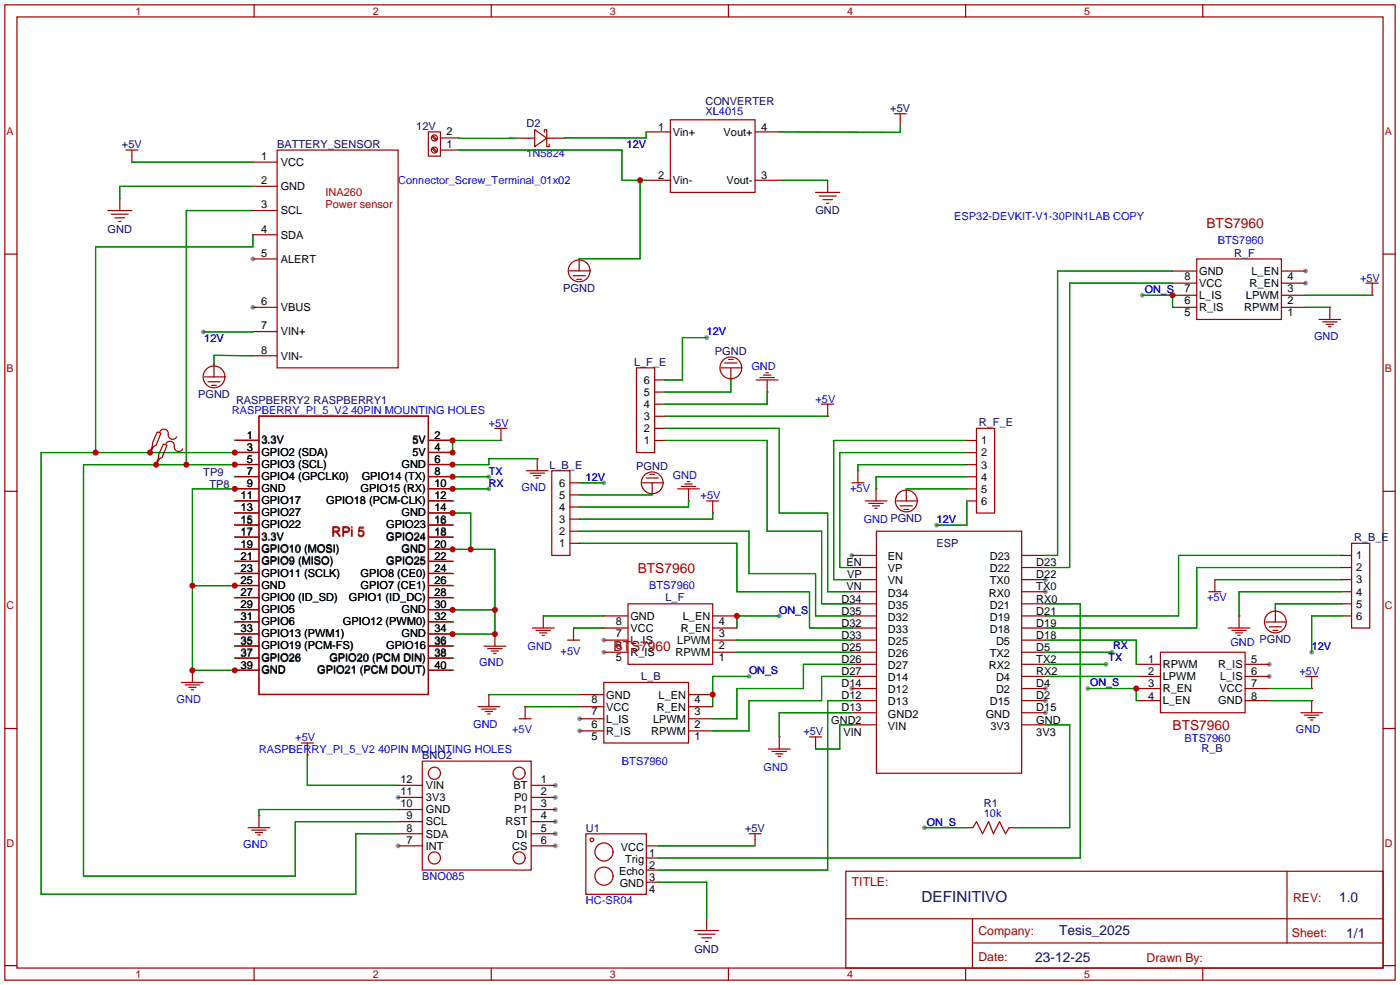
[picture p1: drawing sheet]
<svg xmlns="http://www.w3.org/2000/svg" width="294mm" height="207mm" viewBox="0 0 294 207" stroke-linecap="round" stroke-linejoin="round" font-family="sans-serif">
<g fill="#999">
<circle cx="266.4" cy="139.4" r=".51"/>
<circle cx="266.4" cy="142" r=".51"/>
<circle cx="219.5" cy="149.6" r=".51"/>
<circle cx="219.5" cy="147.1" r=".51"/>
<circle cx="219.5" cy="144.5" r=".51"/>
<circle cx="219.5" cy="124.2" r=".51"/>
<circle cx="219.5" cy="121.7" r=".51"/>
<circle cx="178.8" cy="144.5" r=".51"/>
<circle cx="178.8" cy="116.6" r=".51"/>
<circle cx="274.1" cy="59.4" r=".51"/>
<circle cx="274.1" cy="56.9" r=".51"/>
<circle cx="126.7" cy="136.9" r=".51"/>
<circle cx="126.7" cy="134.4" r=".51"/>
<circle cx="121.7" cy="153.4" r=".51"/>
<circle cx="121.7" cy="150.9" r=".51"/>
<circle cx="53.1" cy="54.4" r=".51"/>
<circle cx="53.1" cy="64.5" r=".51"/>
<circle cx="116.6" cy="164.8" r=".51"/>
<circle cx="116.6" cy="167.4" r=".51"/>
<circle cx="116.6" cy="169.9" r=".51"/>
<circle cx="116.6" cy="172.5" r=".51"/>
<circle cx="116.6" cy="175" r=".51"/>
<circle cx="116.6" cy="177.5" r=".51"/>
<circle cx="83.6" cy="177.5" r=".51"/>
<circle cx="83.6" cy="167.4" r=".51"/>
<circle cx="102.6" cy="100.1" r=".51"/>
<circle cx="102.6" cy="102.6" r=".51"/>
<circle cx="233.4" cy="136.9" r=".51"/>
<circle cx="194.1" cy="173.7" r=".51"/>
<circle cx="163.6" cy="129.3" r=".51"/>
<circle cx="157.2" cy="142" r=".51"/>
<circle cx="239.8" cy="62" r=".51"/>
<circle cx="228.3" cy="144.5" r=".51"/>
<circle cx="232.2" cy="139.4" r=".51"/>
<circle cx="148.3" cy="70.9" r=".51"/>
<circle cx="196.6" cy="110.2" r=".51"/>
<circle cx="275.3" cy="136.9" r=".51"/>
<circle cx="126.7" cy="101.3" r=".51"/>
<circle cx="42.7" cy="69.7" r=".51"/>
</g>
<g fill="none" stroke="#a10000" stroke-width=".25">
<path d="M1 1h291.9v204.7h-291.9zM3.6 3.6h286.7v199.6h-286.7zM53.3 1v2.6M103.1 1v2.6M152.9 1v2.6M202.7 1v2.6M252.5 1v2.6M26.4 31.5h2.6M27.7 31.5v2.5M53.1 34h5.1M53.1 39.1h5.1M58.2 31.5h25.4v45.7h-25.4z"/>
<path d="M89.9 27.7h2.6v5.1h-2.6zM90.7 31.2l.8 .8M90.7 28.6l.8 .9M90.9 31l.8 .8M90.9 28.4l.8 .9M92.5 31.5h3.8M92.5 29h3.8M108.4 29h3.8M112.2 27.2l2.6 1.8-2.6 1.8zM114.3 27.7v-.5h.5v3.6h.5v-.5M114.8 29h3.8M135.6 27.7h5.1"/>
<path d="M135.6 37.8h5.1M140.7 25.1h17.8v15.3h-17.8zM158.5 27.7h5.1M158.5 37.8h5.1M173.7 37.8v2.6M187.7 23.9h2.5M189 23.9v2.5M1 53.3h2.6M22.6 44.2h5.1M23.4 45h3.5M24.1 45.7h2.1M24.9 46.5h.5"/>
<path d="M25.1 41.7v2.5M53.1 44.2h5.1M53.1 49.3h5.1M53.1 54.4h5.1M119.5 56.8h4.1M120.3 57.9h2.5M121.1 58.6h1M121.6 54.3v2.5M171.2 40.4h5.1M172 41.1h3.5M172.7 41.9h2.1M173.5 42.7h.5"/>
<path d="M246.1 59.4h5.1M246.1 56.9h5.1M251.2 54.4h17.8v12.7h-17.8zM269 59.4h5.1M269 56.9h5.1M286.8 59.4h2.5M288 59.4v2.6M290.3 53.3h2.6M42.9 79.1h4.1M44.9 76.6v2.5M53.1 64.5h5.1M53.1 69.6h5.1"/>
<path d="M53.1 74.7h5.1M133.6 77.2h3.8v17.8h-3.8zM137.4 79.8h2M151.4 77.2h4M152.1 76.2h2.6M152.9 75.4h1M153.4 77.2v2.6M158.7 79.8h4.6M159.5 79.2h3.1M160.3 78.7h1.5M160.8 78.2h.5M161 79.8v2.5"/>
<path d="M246.1 64.5h5.1M246.1 62h5.1M269 64.5h5.1M269 62h5.1M276.9 67.1h4.5M277.6 67.6h3.1M278.4 68.1h1.5M278.9 68.6h.5M279.1 64.5h.1M279.1 64.5v2.6M288 62h.1M31.5 94.7v.3"/>
<path d="M32.8 97.3v.2M33 90.7l.8 .2-1 2.6-.5 .2-.8 1.3 .5-1.5v-.5zM33.5 90.7a.93 .93 0 0 1 1.2-.6 .93 .93 0 0 1 .6 1.1 .94 .94 0 0 0 .7 1 .94 .94 0 0 0 1.1-.5M34.3 93.2l.8 .3-1.1 2.5-.5 .3-.7 1.2 .5-1.5v-.5zM34.8 93.2a.93 .93 0 0 1 1.1-.5 .93 .93 0 0 1 .7 1 .94 .94 0 0 0 .7 1 .94 .94 0 0 0 1.1-.5M43.7 80.1h2.5M44.4 80.9h1M49.3 92.5h5.1M49.3 95h5.1M49.3 97.5h5.1M49.3 92.4h5.1M49.3 94.9h5.1"/>
<path d="M54.4 87.4h35.5v58.4h-35.5zM54.4 87.3h35.5v58.4h-35.5zM89.9 92.5h5.1M89.9 95h5.1M89.9 97.5h5.1M89.9 92.4h5.1M89.9 94.9h5.1M103.9 89.9h2.5M105.2 92.5h.1M105.2 89.9v2.6M110.5 98.8h4.6M111.3 99.3h3"/>
<path d="M112 99.8h1.5M112.8 96.3h.1M112.8 96.3v2.5M115.8 98.8h3.8v17.8h-3.8zM136.4 99.6h1M137.4 89.9h2M137.4 84.8h2M137.4 92.5h2M137.4 87.4h2M137.4 82.3h2M161 82.3h.1M172.5 84.8h2.5"/>
<path d="M173.7 87.4h.1M173.7 84.8v2.6M180.1 98.8h.1M180.1 98.8v2.5M202.9 92.5h2.1M202.9 95h2.1M202.9 97.5h2.1M205 89.9h3.8v17.8h-3.8zM1 103.1h2.6M49.3 102.6h5.1M49.3 105.2h5.1M49.3 100.1h5.1"/>
<path d="M49.3 107.7h5.1M49.3 110.2h5.1M49.3 112.8h5.1M49.3 115.3h5.1M49.3 117.9h5.1M49.3 100h5.1M49.3 105.1h5.1M49.3 107.6h5.1M49.3 112.7h5.1M49.3 117.8h5.1M89.9 102.6h5.1M89.9 105.2h5.1"/>
<path d="M89.9 100.1h5.1M89.9 107.7h5.1M89.9 110.2h5.1M89.9 112.8h5.1M89.9 115.3h5.1M89.9 117.9h5.1M89.9 100h5.1M89.9 105.1h5.1M89.9 107.6h5.1M89.9 112.7h5.1M89.9 117.8h5.1M112.5 100.3h.5"/>
<path d="M119.7 111.5h2M119.7 101.3h2M119.7 114h2M119.7 109h2M119.7 106.4h2M119.7 103.9h2M134.9 101.3h4M135.6 100.3h2.6M136.9 101.3v2.6M142.2 102.6h4.6M143 102.1h3M143.8 101.6h1.5"/>
<path d="M144.3 101.1h.5M144.5 105.2h.1M144.5 102.6v2.6M148.3 105.2h2.6M149.6 107.7h.1M149.6 105.2v2.5M178.8 119.1h5M178.8 116.6h5M178.8 101.3h2.6M181.6 105.2h4.6M182.4 105.7h3M183.1 106.2h1.6"/>
<path d="M183.6 106.7h.5M183.9 102.6h.1M183.9 102.6v2.6M184 111.5h30.5v50.8h-30.5zM188.2 105.2h4.1M189 106.2h2.5M189.7 106.9h1.1M190.2 102.6v2.6M202.9 102.6h2.1M202.9 105.2h2.1M202.9 100.1h2.1M214.5 119.1h5"/>
<path d="M214.5 116.6h5M281.7 119.1h2M281.7 116.6h2M283.7 114h3.8v17.8h-3.8zM290.3 103.1h2.6M49.3 135.6h5.1M49.3 120.4h5.1M49.3 122.9h5.1M49.3 125.5h5.1M49.3 128h5.1M49.3 130.6h5.1M49.3 133.1h5.1"/>
<path d="M49.3 138.2h5.1M49.3 120.3h5.1M49.3 125.4h5.1M49.3 130.5h5.1M49.3 133h5.1M49.3 138.1h5.1M89.9 135.6h5.1M89.9 120.4h5.1M89.9 122.9h5.1M89.9 125.5h5.1M89.9 128h5.1M89.9 130.6h5.1"/>
<path d="M89.9 133.1h5.1M89.9 138.2h5.1M89.9 120.3h5.1M89.9 125.4h5.1M89.9 130.5h5.1M89.9 133h5.1M89.9 138.1h5.1M101.6 135.6h4.6M102.4 136.1h3M103.1 136.7h1.5M103.6 137.2h.5M103.9 133.1h.1"/>
<path d="M103.9 133.1v2.5M111.8 131.8h4.5M112.5 132.3h3.1M113.3 132.8h1.5M113.8 133.4h.5M114 129.3h.1M114 129.3v2.5M119.1 134.4h2.6M120.4 131.8h.1M120.4 131.8v2.6M126.7 136.9h5.1M126.7 134.4h5.1"/>
<path d="M126.7 131.8h5.1M126.7 129.3h5.1M131.8 126.7h17.8v12.7h-17.8zM149.6 136.9h5.1M149.6 134.4h5.1M149.6 131.8h5.1M149.6 129.3h5.1M178.8 139.4h5M178.8 136.9h5M178.8 134.4h5M178.8 131.8h5M178.8 129.3h5"/>
<path d="M178.8 126.7h5M178.8 124.2h5M178.8 121.7h5M214.5 139.4h5M214.5 136.9h5M214.5 134.4h5M214.5 131.8h5M214.5 129.3h5M214.5 126.7h5M214.5 124.2h5M214.5 121.7h5M238.5 139.4h5.1"/>
<path d="M243.6 136.9h17.8v12.7h-17.8zM253.7 124.2h2.6M255 121.7h.1M255 121.7v2.5M257.8 131.8h4.6M258.6 132.3h3M259.3 132.8h1.6M259.8 133.4h.5M260.1 129.3h.1M260.1 129.3v2.5M261.4 139.4h5M265.7 130.6h4"/>
<path d="M266.4 131.6h2.6M267.2 132.3h1M267.7 128v2.6M281.7 129.3h2M281.7 126.7h2M281.7 124.2h2M281.7 121.7h2M1 152.9h2.6M38.1 143.3h4.6M38.9 143.8h3M39.6 144.3h1.5M40.1 144.8h.5"/>
<path d="M40.4 140.7h.1M40.4 140.7v2.6M49.3 140.7h5.1M63.2 156h2.6M64.5 158.5h.1M64.5 156v2.5M88.6 159.8h22.9v22.8h-22.9zM89.9 140.7h5.1M100.3 148.3h4.6M101.1 148.8h3M101.9 149.4h1.5M102.4 149.9h.5"/>
<path d="M102.6 145.8h.1M102.6 145.8v2.5M109 150.9h2.5M110.2 148.3h.1M110.2 148.3v2.6M121.7 150.9h5M121.7 148.3h5M121.7 153.4h5M121.7 145.8h5M126.7 143.3h17.8v12.7h-17.8zM144.5 150.9h5.1M144.5 148.3h5.1"/>
<path d="M144.5 153.4h5.1M144.5 145.8h5.1M161.3 157.2h4.6M162.1 157.7h3M162.8 158.2h1.5M163.3 158.8h.5M163.6 154.7h.1M163.6 154.7v2.5M169.9 154.7h2.6M171.2 157.2h.1M171.2 154.7v2.5M178.8 142h5"/>
<path d="M178.8 144.5h5M178.8 147.1h5M178.8 149.6h5M178.8 152.1h5M214.5 142h5M214.5 144.5h5M214.5 147.1h5M214.5 149.6h5M214.5 152.1h5M238.5 142h5.1M238.5 144.5h5.1M238.5 147.1h5.1"/>
<path d="M261.4 142h5M261.4 144.5h5M261.4 147.1h5M273 149.6h4.6M273.8 150.1h3.1M274.1 142h2.5M274.6 150.6h1.5M275.1 151.1h.5M275.3 147.1h.1M275.3 144.5h.1M275.3 142v2.5M275.3 147.1v2.5"/>
<path d="M290.3 152.9h2.6M52.1 173.7h4.5M52.8 174.2h3.1M53.6 174.8h1.5M54.1 175.3h.5M54.4 171.2h.1M54.4 171.2v2.5M83.6 164.8h5M83.6 167.4h5M83.6 169.9h5M83.6 172.5h5M83.6 175h5"/>
<path d="M83.6 177.5h5M111.5 164.8h5.1M111.5 167.4h5.1M111.5 169.9h5.1M111.5 172.5h5.1M111.5 175h5.1M111.5 177.5h5.1M123 175h12.7v12.7h-12.7zM135.7 177.6h2.5M157.2 175h2.6M158.5 175v2.5M202.9 173.7h1.3l.8-1.2 1.2 2.5 1.3-2.5 1 2.5 1.3-2.5 1.3 2.5 .7-1.3h1.3"/>
<path d="M135.7 180.1h2.5M135.7 182.6h2.5M135.7 185.2h2.5M145.8 195.3h5.1M146.6 196.1h3.5M147.3 196.9h2.1M148.1 197.6h.5M148.3 192.8v2.5M177.5 182.9h112.8v20.3h-112.8zM177.6 192.8h112.6M204.1 197.9h86.1M204.1 192.8v10.2"/>
<path d="M270.2 182.9v15M1 202.7h2.6M53.3 203.2v2.5M103.1 203.2v2.5M152.9 203.2v2.5M202.7 203.2v2.5M252.5 203.2v2.5M290.3 202.7h2.6"/>
<circle cx="91.2" cy="29" r=".64"/>
<circle cx="91.2" cy="31.5" r=".64"/>
<circle cx="121.6" cy="56.9" r="2.29"/>
<circle cx="44.9" cy="79.1" r="2.29"/>
<circle cx="153.4" cy="77.2" r="2.29"/>
<circle cx="136.9" cy="101.3" r="2.29"/>
<circle cx="190.2" cy="105.2" r="2.29"/>
<circle cx="267.7" cy="130.6" r="2.29"/>
<circle cx="91.2" cy="162.3" r="1.27"/>
<circle cx="109" cy="162.3" r="1.27"/>
<circle cx="124.2" cy="176.3" r=".38"/>
<circle cx="126.8" cy="178.8" r="1.9"/>
<circle cx="91.2" cy="180.1" r="1.27"/>
<circle cx="109" cy="180.1" r="1.27"/>
<circle cx="126.8" cy="183.9" r="1.9"/>
</g>
<g fill="none" stroke="#008700" stroke-width=".25">
<path d="M27.7 34h25.4M53.1 39.1h-28v2.6M96.3 31.5h34.3v6.3h5M96.3 29h12.1M134.4 37.8v16.5h-12.8M135.6 27.7v1.3h-17M163.6 37.8h10.1M189 26.4v1.4l-25.4-.1M53.1 44.2h-14v53.3M53.1 49.3v2.5h-33v43.2M246.1 59.4h-21.6v59.7h-5M246.1 56.9h-24.1v59.7h-2.5"/>
<path d="M53.1 69.6l-10.4 .1M53.1 74.7l-8.2-.1v2M148.3 70.9h-5v8.9h-3.9M153.4 79.8v2.5h-14M239.8 62h6.3v2.5M274.1 64.5h5M274.1 62h13.9M49.3 92.5h.1M49.3 97.5h-31.8v86.4h44.5v-11.4h21.6M49.3 95h-40.7v92.7h66.1v-12.7h8.9M105.2 92.5h-10.2v2.5M112.8 96.3h-10.2v1.2h-7.6"/>
<path d="M139.4 89.9h24.2v17.8h10.1v16.5h5.1M139.4 92.5h21.6v19h11.5v15.2h6.3M139.4 87.4h34.3M161 82.3v2.5h-21.6M202.9 97.5h-22.8v1.3M202.9 95h-26.6v24.1h2.5M202.9 92.5h-27.9v29.2h3.8M49.3 100.1h.1M49.3 105.2h.1M49.3 107.7h.1M49.3 110.2h.1M49.3 112.8h.1"/>
<path d="M49.3 115.3h.1M49.3 117.9h.1M49.3 102.6h-8.9v38.1h8.9M95 105.2h.1M95 110.2h.1M95 112.8h.1M95 117.9h.1M95 100.1h7.6M95 102.6h7.6M95 115.3h8.9v17.8h-8.9M95 107.7h3.8v7.6M121.7 114h33v10.2h15.2v7.6h8.9"/>
<path d="M121.7 111.5h35.5v8.9h14v8.9h7.6M121.7 101.3h5M121.7 103.9h15.2M144.5 105.2v1.2h-22.8M149.6 107.7v1.3h-27.9M190.2 102.6h12.7M202.9 100.1h-19v2.5M202.9 105.2v5h-6.3M281.7 119.1h-30.5v12.7h-31.7M281.7 116.6h-34.3v12.7h-27.9M40.4 122.9h8.9M49.3 120.4h.1"/>
<path d="M49.3 125.5h.1M49.3 128h.1M49.3 130.6h.1M49.3 133.1h.1M49.3 135.6h.1M49.3 138.2h.1M95 120.4h.1M95 122.9h.1M95 125.5h.1M95 130.6h.1M95 135.6h.1M95 138.2h.1"/>
<path d="M95 128h8.9M114 129.3h12.7M120.4 131.8h6.3M154.7 136.9h24.1M154.7 134.4h24.1M163.6 129.3h-8.9v2.5M178.8 139.4h-10.1v5.1h-14v6.4h-5.1M219.5 136.9h13.9M219.5 134.4h19v5M219.5 139.4h12.7M219.5 126.7h7.3v53.4h-88.6M255 121.7h26.7"/>
<path d="M281.7 129.3h-6.4v7.6M281.7 126.7h-14v1.3M281.7 124.2h-21.6v5.1M64.5 158.5v6.3h19.1M95 140.7h.1M102.6 145.8h19.1M110.2 148.3h11.5M157.2 142h-7.6v6.3M178.8 142h-6.3v5.1h-15.3v6.3h-7.6M178.8 147.1h-5.1v35.5h-35.5M178.8 149.6h-15.2v5.1M178.8 152.1h-2.5v5.1h-5.1"/>
<path d="M219.5 152.1h5v21.6h-11.4M219.5 142h19M228.3 144.5h10.2v2.6M266.4 147.1h8.9M266.4 144.5h8.9M83.6 169.9h-29.2v1.3M158.5 177.5l-20.3 .1M194.1 173.7h8.8M138.2 185.2h10.1v7.6"/>
</g>
<g fill="#c00">
<circle cx="95" cy="100.1" r=".63"/>
<circle cx="95" cy="102.6" r=".63"/>
<circle cx="39.1" cy="97.5" r=".63"/>
<circle cx="32.8" cy="97.5" r=".63"/>
<circle cx="49.3" cy="97.5" r=".63"/>
<circle cx="31.5" cy="95" r=".63"/>
<circle cx="49.3" cy="95" r=".63"/>
<circle cx="20.1" cy="95" r=".63"/>
<circle cx="154.7" cy="129.3" r=".63"/>
<circle cx="149.6" cy="145.8" r=".63"/>
<circle cx="246.1" cy="62" r=".63"/>
<circle cx="238.5" cy="144.5" r=".63"/>
<circle cx="95" cy="92.5" r=".63"/>
<circle cx="95" cy="95" r=".63"/>
<circle cx="40.4" cy="140.7" r=".63"/>
<circle cx="40.4" cy="122.9" r=".63"/>
<circle cx="49.3" cy="140.7" r=".63"/>
<circle cx="49.3" cy="122.9" r=".63"/>
<circle cx="49.3" cy="102.6" r=".63"/>
<circle cx="95" cy="97.5" r=".63"/>
<circle cx="95" cy="115.3" r=".63"/>
<circle cx="98.8" cy="115.3" r=".63"/>
<circle cx="95" cy="107.7" r=".63"/>
<circle cx="103.9" cy="133.1" r=".63"/>
<circle cx="95" cy="133.1" r=".63"/>
<circle cx="95" cy="128" r=".63"/>
<circle cx="103.9" cy="128" r=".63"/>
<circle cx="134.4" cy="37.8" r=".63"/>
</g>
<text font-size="3.2" fill="#000080" x="193.5" y="189.2">DEFINITIVO</text>
<g font-size="2.9" fill="#a00000">
<text x="253.2" y="47.8">BTS7960</text>
<text x="69.6" y="112.6">RPi 5</text>
<text x="133.9" y="120.2">BTS7960</text>
<text x="128.8" y="136.7">BTS7960</text>
<text x="246.1" y="153.3">BTS7960</text>
</g>
<g font-size="2.9" fill="#000080">
<text x="281.1" y="189.4">1.0</text>
<text x="222.3" y="196.3">Tesis_2025</text>
<text x="282.6" y="196.8">1/1</text>
<text x="217.3" y="201.9">23-12-25</text>
</g>
<g font-size="2.6" fill="#a00000">
<text x="178.8" y="186.1">TITLE:</text>
<text x="271.4" y="189.4">REV:</text>
<text x="205.4" y="196.3">Company:</text>
<text x="271.2" y="196.7">Sheet:</text>
<text x="205.4" y="201.8">Date:</text>
<text x="240.7" y="201.9">Drawn By:</text>
</g>
<g font-size="2.3" fill="#000080">
<text x="148.1" y="22">CONVERTER</text>
<text x="186.9" y="23.4">+5V</text>
<text x="87.4" y="27.2">12V</text>
<text x="110.5" y="26.6">D2</text>
<text x="25.6" y="31">+5V</text>
<text x="58.2" y="31">BATTERY_SENSOR</text>
<text x="171.2" y="45">GND</text>
<text x="22.6" y="48.8">GND</text>
<text x="259.1" y="53.9">R_F</text>
<text x="118.2" y="61.2">PGND</text>
<text x="133.1" y="76.8">L_F_E</text>
<text x="150.1" y="74.5">PGND</text>
<text x="41.6" y="83.5">PGND</text>
<text x="49.5" y="84.8">RASPBERRY2 RASPBERRY1</text>
<text x="205.5" y="89.5">R_F_E</text>
<text x="42.7" y="99.9">TP9</text>
<text x="115.3" y="98.3">L_B_E</text>
<text x="133.6" y="98.6">PGND</text>
<text x="43.9" y="102.4">TP8</text>
<text x="284.2" y="113.6">R_B_E</text>
<text x="196.6" y="114.9">ESP</text>
<text x="139.7" y="126.2">L_F</text>
<text x="264.4" y="134.9">PGND</text>
<text x="134.6" y="142.8">L_B</text>
<text x="88.6" y="159.3">BNO2</text>
<text x="252.2" y="157.9">R_B</text>
<text x="206.5" y="169.4">R1</text>
<text x="123" y="174.6">U1</text>
<text x="156.4" y="174.5">+5V</text>
<text x="145.8" y="199.9">GND</text>
</g>
<g font-size="2.3">
<text x="93.7" y="28.4">2</text>
<text x="138.2" y="27.5">1</text>
<text x="141.2" y="28.5">Vin+</text>
<text x="151.9" y="28.5">Vout+</text>
<text x="159.8" y="27.5">4</text>
<text x="54.8" y="33.6">1</text>
<text x="58.9" y="34.8">VCC</text>
<text x="93.7" y="31">1</text>
<text x="54.8" y="38.7">2</text>
<text x="58.9" y="39.9">GND</text>
<text x="138.2" y="37.6">2</text>
<text x="141.2" y="38.6">Vin-</text>
<text x="152.5" y="38.6">Vout-</text>
<text x="159.8" y="37.6">3</text>
<text x="54.8" y="43.7">3</text>
<text x="58.9" y="45">SCL</text>
<text x="54.8" y="48.8">4</text>
<text x="54.8" y="53.9">5</text>
<text x="58.9" y="50.1">SDA</text>
<text x="58.9" y="55.2">ALERT</text>
<text x="248.7" y="58.7">8</text>
<text x="251.7" y="57.7">GND</text>
<text x="262.7" y="57.7">L_EN</text>
<text x="270.3" y="58.7">4</text>
<text x="54.8" y="64.1">6</text>
<text x="58.9" y="65.3">VBUS</text>
<text x="248.7" y="63.8">6</text>
<text x="248.7" y="61.3">7</text>
<text x="251.7" y="65.3">R_IS</text>
<text x="251.7" y="62.8">L_IS</text>
<text x="251.7" y="60.3">VCC</text>
<text x="261.2" y="65.3">RPWM</text>
<text x="261.5" y="62.8">LPWM</text>
<text x="262.3" y="60.3">R_EN</text>
<text x="270.3" y="63.8">2</text>
<text x="270.3" y="61.3">3</text>
<text x="54.8" y="69.1">7</text>
<text x="58.9" y="70.4">VIN+</text>
<text x="248.7" y="66.4">5</text>
<text x="270.3" y="66.4">1</text>
<text x="54.8" y="74.2">8</text>
<text x="58.9" y="75.5">VIN-</text>
<text x="135.1" y="83.1">5</text>
<text x="135.1" y="80.6">6</text>
<text x="135.1" y="88.2">3</text>
<text x="135.1" y="85.6">4</text>
<text x="51.8" y="92.1">1</text>
<text x="51.8" y="94.7">3</text>
<text x="54.9" y="93.1">3.3V</text>
<text x="54.9" y="95.7">GPIO2 (SDA)</text>
<text x="86.6" y="93.1">5V</text>
<text x="86.6" y="95.7">5V</text>
<text x="91.2" y="92.1">2</text>
<text x="91.2" y="94.7">4</text>
<text x="135.1" y="93.3">1</text>
<text x="135.1" y="90.7">2</text>
<text x="206" y="93.3">1</text>
<text x="206" y="95.8">2</text>
<text x="51.8" y="97.2">5</text>
<text x="51.8" y="99.7">7</text>
<text x="54.9" y="98.2">GPIO3 (SCL)</text>
<text x="54.9" y="100.8">GPIO4 (GPCLK0)</text>
<text x="75.9" y="100.8">GPIO14 (TX)</text>
<text x="84.3" y="98.2">GND</text>
<text x="91.2" y="97.2">6</text>
<text x="91.2" y="99.7">8</text>
<text x="206" y="98.3">3</text>
<text x="206" y="100.9">4</text>
<text x="50.5" y="104.8">11</text>
<text x="50.5" y="107.4">13</text>
<text x="51.8" y="102.3">9</text>
<text x="54.9" y="103.3">GND</text>
<text x="54.9" y="105.8">GPIO17</text>
<text x="68.5" y="105.8">GPIO18 (PCM-CLK)</text>
<text x="75.7" y="103.3">GPIO15 (RX)</text>
<text x="91.2" y="102.3">10</text>
<text x="91.2" y="104.8">12</text>
<text x="91.2" y="107.4">14</text>
<text x="117.4" y="107.2">4</text>
<text x="117.4" y="104.7">5</text>
<text x="117.4" y="102.2">6</text>
<text x="206" y="103.4">5</text>
<text x="206" y="106">6</text>
<text x="50.5" y="109.9">15</text>
<text x="50.5" y="112.4">17</text>
<text x="54.9" y="108.4">GPIO27</text>
<text x="54.9" y="110.9">GPIO22</text>
<text x="54.9" y="113.5">3.3V</text>
<text x="81.1" y="110.9">GPIO23</text>
<text x="81.1" y="113.5">GPIO24</text>
<text x="84.3" y="108.4">GND</text>
<text x="91.2" y="109.9">16</text>
<text x="91.2" y="112.4">18</text>
<text x="117.4" y="112.3">2</text>
<text x="117.4" y="109.8">3</text>
<text x="50.5" y="115">19</text>
<text x="50.5" y="117.5">21</text>
<text x="54.9" y="116">GPIO10 (MOSI)</text>
<text x="54.9" y="118.5">GPIO9 (MISO)</text>
<text x="81.1" y="118.5">GPIO25</text>
<text x="84.3" y="116">GND</text>
<text x="91.2" y="115">20</text>
<text x="91.2" y="117.5">22</text>
<text x="117.4" y="114.9">1</text>
<text x="177.7" y="118.9">EN</text>
<text x="186.4" y="117.6">EN</text>
<text x="207.8" y="117.6">D23</text>
<text x="217.5" y="118.9">D23</text>
<text x="284.7" y="117.4">1</text>
<text x="284.7" y="119.9">2</text>
<text x="50.5" y="120.1">23</text>
<text x="50.5" y="122.6">25</text>
<text x="50.5" y="125.1">27</text>
<text x="54.9" y="121.1">GPIO11 (SCLK)</text>
<text x="54.9" y="123.6">GND</text>
<text x="75.7" y="121.1">GPIO8 (CE0)</text>
<text x="75.7" y="123.6">GPIO7 (CE1)</text>
<text x="91.2" y="120.1">24</text>
<text x="91.2" y="122.6">26</text>
<text x="91.2" y="125.1">28</text>
<text x="177.7" y="123.9">VN</text>
<text x="177.8" y="121.4">VP</text>
<text x="186.4" y="125.2">D34</text>
<text x="186.4" y="122.7">VN</text>
<text x="186.4" y="120.1">VP</text>
<text x="207.5" y="125.2">RX0</text>
<text x="207.8" y="122.7">TX0</text>
<text x="207.8" y="120.1">D22</text>
<text x="217.5" y="123.9">TX0</text>
<text x="217.5" y="121.4">D22</text>
<text x="284.7" y="122.5">3</text>
<text x="284.7" y="125">4</text>
<text x="50.5" y="127.7">29</text>
<text x="50.5" y="130.2">31</text>
<text x="54.9" y="126.2">GPIO0 (ID_SD)</text>
<text x="54.9" y="128.7">GPIO5</text>
<text x="54.9" y="131.2">GPIO6</text>
<text x="72" y="131.2">GPIO12 (PWM0)</text>
<text x="73.2" y="126.2">GPIO1 (ID_DC)</text>
<text x="84.3" y="128.7">GND</text>
<text x="91.2" y="127.7">30</text>
<text x="91.2" y="130.2">32</text>
<text x="129.3" y="131.1">8</text>
<text x="132.3" y="130.1">GND</text>
<text x="143.3" y="130.1">L_EN</text>
<text x="150.9" y="131.1">4</text>
<text x="176.7" y="131.6">D32</text>
<text x="176.7" y="129">D35</text>
<text x="176.7" y="126.5">D34</text>
<text x="186.4" y="130.3">D32</text>
<text x="186.4" y="127.8">D35</text>
<text x="207.8" y="130.3">D19</text>
<text x="207.8" y="127.8">D21</text>
<text x="217.5" y="131.6">D19</text>
<text x="217.5" y="129">D21</text>
<text x="217.5" y="126.5">RX0</text>
<text x="284.7" y="127.6">5</text>
<text x="284.7" y="130.1">6</text>
<text x="50.5" y="132.8">33</text>
<text x="50.5" y="135.3">35</text>
<text x="50.5" y="137.8">37</text>
<text x="54.9" y="133.8">GPIO13 (PWM1)</text>
<text x="54.9" y="136.3">GPIO19 (PCM-FS)</text>
<text x="81.1" y="136.3">GPIO16</text>
<text x="84.3" y="133.8">GND</text>
<text x="91.2" y="132.8">34</text>
<text x="91.2" y="135.3">36</text>
<text x="91.2" y="137.8">38</text>
<text x="129.3" y="136.2">6</text>
<text x="129.3" y="133.7">7</text>
<text x="132.3" y="137.7">R_IS</text>
<text x="132.3" y="135.2">L_IS</text>
<text x="132.3" y="132.7">VCC</text>
<text x="141.8" y="137.7">RPWM</text>
<text x="142.2" y="135.2">LPWM</text>
<text x="142.9" y="132.7">R_EN</text>
<text x="150.9" y="136.2">2</text>
<text x="150.9" y="133.7">3</text>
<text x="176.7" y="136.6">D25</text>
<text x="176.7" y="134.1">D33</text>
<text x="186.4" y="137.9">D26</text>
<text x="186.4" y="135.4">D25</text>
<text x="186.4" y="132.8">D33</text>
<text x="207.8" y="137.9">TX2</text>
<text x="207.8" y="132.8">D18</text>
<text x="209.1" y="135.4">D5</text>
<text x="217.5" y="136.6">D5</text>
<text x="217.5" y="134.1">D18</text>
<text x="50.5" y="140.4">39</text>
<text x="54.9" y="138.9">GPIO26</text>
<text x="54.9" y="141.4">GND</text>
<text x="66.6" y="141.4">GPIO21 (PCM DOUT)</text>
<text x="69.1" y="138.9">GPIO20 (PCM DIN)</text>
<text x="91.2" y="140.4">40</text>
<text x="129.3" y="138.8">5</text>
<text x="150.9" y="138.8">1</text>
<text x="176.7" y="141.7">D27</text>
<text x="176.7" y="139.2">D26</text>
<text x="186.4" y="143">D14</text>
<text x="186.4" y="140.5">D27</text>
<text x="207.5" y="140.5">RX2</text>
<text x="209.1" y="143">D4</text>
<text x="217.5" y="141.7">RX2</text>
<text x="217.5" y="139.2">TX2</text>
<text x="241" y="139.2">1</text>
<text x="241" y="141.8">2</text>
<text x="244.1" y="140.2">RPWM</text>
<text x="244.1" y="142.8">LPWM</text>
<text x="255.7" y="140.2">R_IS</text>
<text x="256.1" y="142.8">L_IS</text>
<text x="262.6" y="139.2">5</text>
<text x="262.6" y="141.8">6</text>
<text x="124.2" y="147.6">8</text>
<text x="127.3" y="149.2">VCC</text>
<text x="127.3" y="146.6">GND</text>
<text x="137.9" y="149.2">R_EN</text>
<text x="138.2" y="146.6">L_EN</text>
<text x="145.8" y="147.6">4</text>
<text x="176.7" y="149.3">D13</text>
<text x="176.7" y="146.8">D12</text>
<text x="176.7" y="144.3">D14</text>
<text x="186.4" y="148.1">D13</text>
<text x="186.4" y="145.5">D12</text>
<text x="207.8" y="148.1">D15</text>
<text x="209.1" y="145.5">D2</text>
<text x="217.5" y="149.3">D15</text>
<text x="217.5" y="146.8">D2</text>
<text x="217.5" y="144.3">D4</text>
<text x="241" y="144.3">3</text>
<text x="241" y="146.8">4</text>
<text x="244.1" y="145.3">R_EN</text>
<text x="244.1" y="147.9">L_EN</text>
<text x="255.7" y="147.9">GND</text>
<text x="256" y="145.3">VCC</text>
<text x="262.6" y="144.3">7</text>
<text x="262.6" y="146.8">8</text>
<text x="124.2" y="155.3">5</text>
<text x="124.2" y="152.7">6</text>
<text x="124.2" y="150.2">7</text>
<text x="127.3" y="154.2">R_IS</text>
<text x="127.3" y="151.7">L_IS</text>
<text x="136.7" y="154.2">RPWM</text>
<text x="137.1" y="151.7">LPWM</text>
<text x="145.8" y="155.3">1</text>
<text x="145.8" y="152.7">2</text>
<text x="145.8" y="150.2">3</text>
<text x="174.5" y="151.9">GND2</text>
<text x="177" y="154.4">VIN</text>
<text x="186.4" y="153.2">VIN</text>
<text x="186.4" y="150.6">GND2</text>
<text x="206.9" y="150.6">GND</text>
<text x="207.9" y="153.2">3V3</text>
<text x="217.5" y="154.4">3V3</text>
<text x="217.5" y="151.9">GND</text>
<text x="84" y="166.9">11</text>
<text x="84" y="164.4">12</text>
<text x="89.4" y="165.7">VIN</text>
<text x="107.8" y="165.7">BT</text>
<text x="113.5" y="164.4">1</text>
<text x="113.5" y="166.9">2</text>
<text x="84" y="169.5">10</text>
<text x="85.3" y="172">9</text>
<text x="89.4" y="173.3">SCL</text>
<text x="89.4" y="170.7">GND</text>
<text x="89.4" y="168.2">3V3</text>
<text x="106.1" y="173.3">RST</text>
<text x="107.9" y="168.2">P0</text>
<text x="107.9" y="170.7">P1</text>
<text x="113.5" y="169.5">3</text>
<text x="113.5" y="172">4</text>
<text x="85.3" y="177.1">7</text>
<text x="85.3" y="174.5">8</text>
<text x="89.4" y="178.4">INT</text>
<text x="89.4" y="175.8">SDA</text>
<text x="107.5" y="178.4">CS</text>
<text x="108.4" y="175.8">DI</text>
<text x="113.5" y="174.5">5</text>
<text x="113.5" y="177.1">6</text>
<text x="130.3" y="178.6">VCC</text>
<text x="136.3" y="179.9">1</text>
<text x="130" y="183.7">Echo</text>
<text x="131.2" y="181.2">Trig</text>
<text x="136.3" y="182.4">2</text>
<text x="136.3" y="185">3</text>
<text x="130.1" y="186.2">GND</text>
<text x="136.3" y="187.5">4</text>
</g>
<g font-size="2.3" fill="#00f">
<text x="148.1" y="24.2">XL4015</text>
<text x="110.5" y="32.9">1N5824</text>
<text x="131.5" y="31">12V</text>
<text x="83.6" y="38.7">Connector_Screw_Terminal_01x02</text>
<text x="200.3" y="46.2">ESP32-DEVKIT-V1-30PIN1LAB COPY</text>
<text x="255.7" y="51.3">BTS7960</text>
<text x="285.5" y="59.1">+5V</text>
<text x="42.9" y="71.7">12V</text>
<text x="148.3" y="70.4">12V</text>
<text x="275.8" y="71.3">GND</text>
<text x="157.7" y="77.6">GND</text>
<text x="48.7" y="86.9">RASPBERRY_PI_5_V2 40PIN MOUNTING HOLES</text>
<text x="102.6" y="89.6">+5V</text>
<text x="171.2" y="84.5">+5V</text>
<text x="122.9" y="100.9">12V</text>
<text x="141.2" y="100.5">GND</text>
<text x="109.5" y="103">GND</text>
<text x="147.1" y="104.8">+5V</text>
<text x="178.5" y="103.3">+5V</text>
<text x="181.3" y="109.8">GND PGND</text>
<text x="196.6" y="109.8">12V</text>
<text x="136.3" y="123.7">BTS7960</text>
<text x="253.4" y="126.2">+5V</text>
<text x="110.7" y="136.4">GND</text>
<text x="117.7" y="137.4">+5V</text>
<text x="258.3" y="135.6">GND</text>
<text x="275.3" y="136.4">12V</text>
<text x="100.6" y="139.9">GND</text>
<text x="272.8" y="141.6">+5V</text>
<text x="37.1" y="147.5">GND</text>
<text x="62" y="155.6">+5V</text>
<text x="99.3" y="152.9">GND</text>
<text x="107.5" y="153.9">+5V</text>
<text x="168.7" y="154.3">+5V</text>
<text x="248.7" y="155.8">BTS7960</text>
<text x="272" y="153.8">GND</text>
<text x="54.4" y="158">RASPBERRY_PI_5_V2 40PIN MOUNTING HOLES</text>
<text x="130.6" y="160.6">BTS7960</text>
<text x="160.3" y="161.8">GND</text>
<text x="206.5" y="171.6">10k</text>
<text x="51.1" y="178">GND</text>
<text x="88.6" y="184.7">BNO085</text>
<text x="123" y="189.8">HC-SR04</text>
</g>
<g font-size="2.3" fill="#a00000">
<text x="68.3" y="41.2">INA260</text>
<text x="68.3" y="43.7">Power sensor</text>
</g>
<g font-size="2.2" fill="#a00000">
<text x="28.4" y="3.1">1</text>
<text x="78.2" y="3.1">2</text>
<text x="128" y="3.1">3</text>
<text x="177.8" y="3.1">4</text>
<text x="227.6" y="3.1">5</text>
<text x="1.4" y="28.3">A</text>
<text x="290.7" y="28.3">A</text>
<text x="1.4" y="78.1">B</text>
<text x="290.7" y="78.1">B</text>
<text x="1.4" y="127.9">C</text>
<text x="290.7" y="127.9">C</text>
<text x="1.4" y="177.7">D</text>
<text x="290.7" y="177.7">D</text>
<text x="28.4" y="205.3">1</text>
<text x="78.2" y="205.3">2</text>
<text x="128" y="205.3">3</text>
<text x="177.8" y="205.3">4</text>
<text x="227.6" y="205.3">5</text>
</g>
<g font-size="2.2" fill="#00f">
<text x="240.3" y="61.5">ON_S</text>
<text x="102.6" y="99.6">TX</text>
<text x="102.6" y="102.2">RX</text>
<text x="163.6" y="128.8">ON_S</text>
<text x="233.7" y="136.3">RX</text>
<text x="157.2" y="141.5">ON_S</text>
<text x="232.7" y="138.8">TX</text>
<text x="228.9" y="144.1">ON_S</text>
<text x="194.6" y="173.3">ON_S</text>
</g>
</svg>
